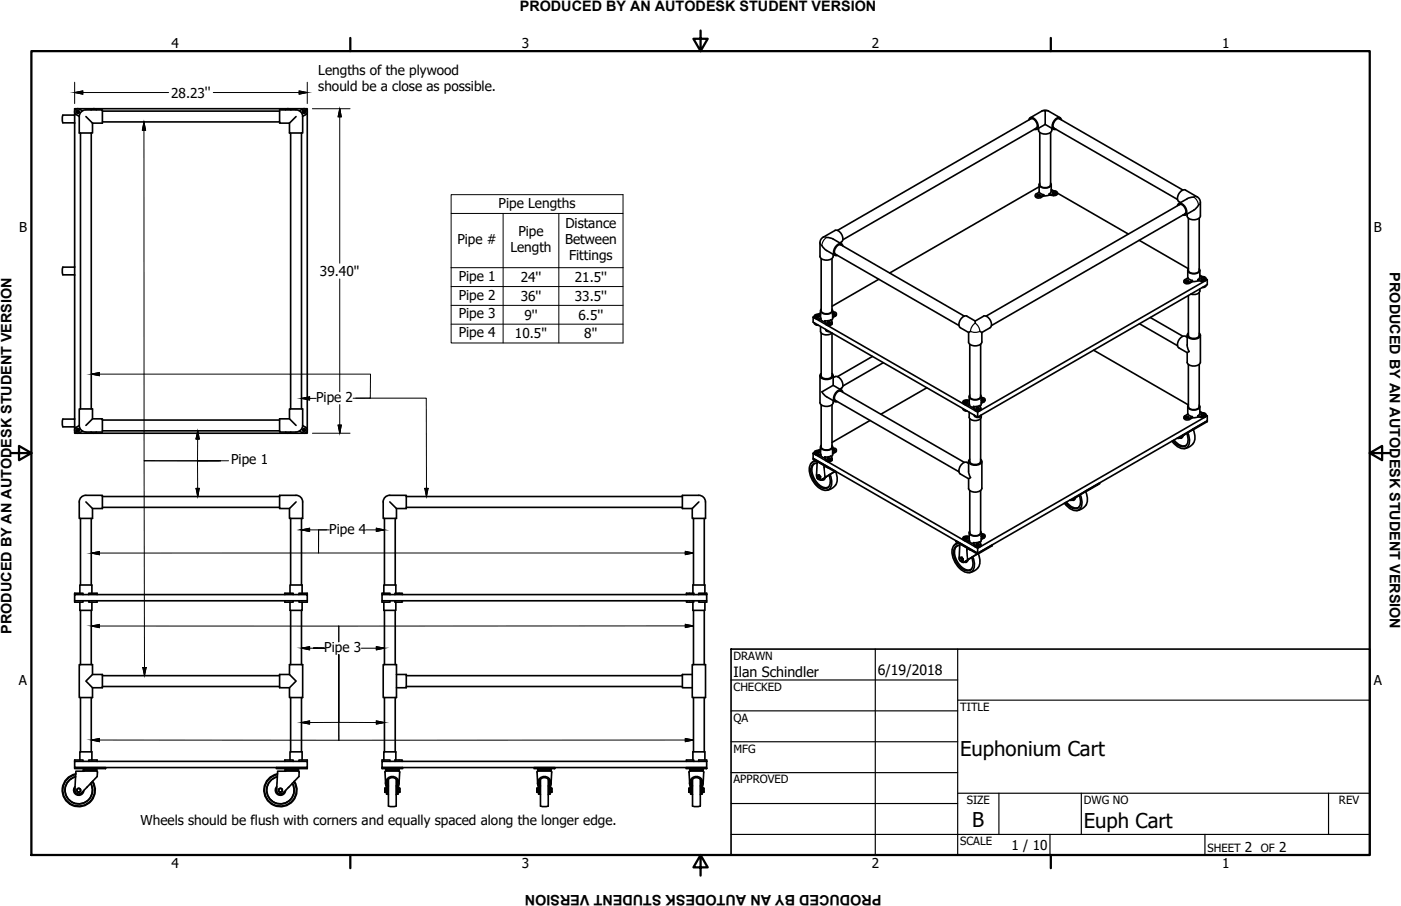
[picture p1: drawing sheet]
<svg xmlns="http://www.w3.org/2000/svg" width="432mm" height="279mm" viewBox="0 0 432 279" stroke-linecap="round" stroke-linejoin="round" font-family="sans-serif">
<!-- layer: Visible (ANSI) -->
<g fill="none" stroke="#000" stroke-width=".51">
<path d="M22.9 37.9l.1 .1M23 35.5h-3.6l-.2 1.4 .2 1h3.6M23 33.5h71.7v100.1h-71.7zM23 35.4l-.1 .1M24.4 35.9v5.1h4.1v-3M24.4 35.9a2.04 2.04 0 0 1 2.1-2h5.1v4.1h-3.1M24.5 33.6a.98 .98 0 0 0-1.4 .4 .98 .98 0 0 0 .4 1.3l.9 .6M24.5 33.7l.9 .5M26.5 35.9l2 2.1M29.7 33.9a1.09 1.09 0 0 0-1.7 0M31.6 34.3h54.6M31.6 37.6h54.6"/>
<path d="M86.2 33.9h5a2.04 2.04 0 0 1 2.1 2v5.1h-4.1v-3h-3zM88 33.9a1.11 1.11 0 0 1 1.7 0M91.2 35.9l-2 2.1M92.3 34.2l.9-.6a.98 .98 0 0 1 1.4 .4 .98 .98 0 0 1-.4 1.3l-.9 .6M94.1 34.2a.5 .5 0 0 0-.6-.1 .5 .5 0 0 0-.2 .6M94.1 34.2a.5 .5 0 0 1-.1 .7 .5 .5 0 0 1-.7-.2M317.1 37a.98 .98 0 0 1 .9-.8 .98 .98 0 0 1 1 .6 2.27 2.27 0 0 1 .5 3.1h-.7M317.6 36.7a1.97 1.97 0 0 1 2.1 2.5l-.4 .4M317.8 36.6l-59.7 34.5M319.4 39.5l-59.6 34.4M320.1 39.6a1.8 1.8 0 0 0 2.6 1.7l.9-.3a1.19 1.19 0 0 0 .6-1.4M321.1 34.2l.8-.2 .9 .1 3.9 2.2"/>
<path d="M321.1 34.2l-3.6 2.1M322.1 38.4l-2.5 1.5M322.1 38.4l2.6 1.5M322.1 34.4v4M324.8 39.5l38.1 22M326.5 36.6l38.1 22M326.6 36.7a1.97 1.97 0 0 0-2 2.5l.4 .4M327.1 37a.98 .98 0 0 0-.8-.8 .98 .98 0 0 0-1 .6 2.27 2.27 0 0 0-.6 3.1h.8M24.8 41v85.1M28.1 41v85.1M89.6 41v85.1M92.9 41v85.1"/>
<path d="M319.7 60l.5-.1 .4 .3-.6 .2-.4-.2zM320.3 56.9v2.4M320.3 57.6l-46.1 26.6M320.3 59.3l-1.1 .7v.4l.5 .3a2.3 2.3 0 0 0 2-.7v.4M320.3 59.2l.5 .6 .9 .2M320.4 56.8a1.97 1.97 0 0 0 3.2 .6l.2-.6M320.5 56.5a.97 .97 0 0 0 0 1 .97 .97 0 0 0 .9 .4 1.77 1.77 0 0 0 2.5-1.2l-.1-.2M320.5 40.9v16.1M323.4 59.8v.3M323.4 59.8l1.3 .2M323.8 40.9v16.1M324 56.9l-.1 2.3-.5 .6"/>
<path d="M324 58.7l1.5 .3 .4 .3-.2 .5-1.1 .2M324 58.5l.6 .3M324.4 59.4l.7-.2 .3 .3M324.4 59.4l.4 .3 .6-.2M324.4 59.4l.6-.3 .4 .4M324.4 59.4h.1M324.7 59.7h.4M325.4 59.4v.1M325.9 59.4l-.1 .5-.6 .4-1.8-.2M325.9 59.5l21.9 12.7M253.1 79.7v16.2M253.3 75.7l1.1 1.3 2.9 1.7"/>
<path d="M254.8 73.2l1.6 .4 3 1.6M256.4 79.7v16.2M257.5 78.4l38.1 22M258.8 74.9a1.84 1.84 0 0 0 .3-3.1l-.4-.4a1.17 1.17 0 0 0-1.4-.3l-4.2 2.6-.3 .8-.1 4.5a2.36 2.36 0 0 0 4.1 0v-.6M259.1 75.5l38.1 22M259.3 75.6a1.97 1.97 0 0 0-2.1 2.5l.4 .4M259.8 75.9a.98 .98 0 0 0-.9-.8 .98 .98 0 0 0-1 .5 2.27 2.27 0 0 0-.5 3.2h.7M319.1 60.2v.3M319.9 60.4h.4M321.7 60.4l-1.4 .7-.9-.2-.3-.4M323.4 60.1l-1.7 .3M351.1 74.1l15.2 8.8"/>
<path d="M362.9 63.4a.98 .98 0 0 1 .9-.8 .98 .98 0 0 1 1 .6 2.27 2.27 0 0 1 .5 3.1h-.7M363.4 63.1a1.97 1.97 0 0 1 2.1 2.5l-.4 .4M363.6 63.1l-59.7 34.4M363.9 62.5a1.83 1.83 0 0 1-.3-3.2l1.1-.7h.7l4.2 2.7 .4 1.2v4.1a2.37 2.37 0 0 1-4.1 0v-.6M365.3 65.9l-59.7 34.5M365.9 61.3l-2.6 1.5M366.3 67.3v16.2M367.9 60.8l-2 .5M369.4 63.3l-1.2 1.3-2.8 1.7M369.6 67.3v16.2M22.9 84.8l.1 .1M23 82.4h-3.6l-.2 1.4 .2 .9 3.6 .1"/>
<path d="M23 82.3l-.1 .1M250.6 97.8l50.7 29.3v1.5M251 99.7l.4 .5 .9 .2M251 97.8l.7 .5M251 97.5v.3M251 99.6v.1M251 97.6l-.4 .2M251.5 97.4l.3 .3 .7-.2M251.5 97.4l.6-.2 .4 .3M251.7 98.4l1.3 .2M251.8 97.7h.4M252.9 97.9l.1 .3"/>
<path d="M252.9 97h-1.4l-.5 .5 .4 .4 1.6 .3M252.9 95.8v2.1M252.9 96.5l-.7 .4M253 98.5l.4 .5 .8 .2M253 98.2v.4M253.1 95.7a1.97 1.97 0 0 0 3.2 .5l.1-.5M253.1 95.3a.97 .97 0 0 0 0 1.1 .97 .97 0 0 0 .9 .4 1.77 1.77 0 0 0 2.6-1.2l-.2-.3M254.2 98.9h.8l1.1-.3 .4 .8a1.1 1.1 0 0 1-2 .2M254.2 98.9v.4M254.2 98.9l.4 .8M254.2 99.3l.4 .7M255.1 99.3l.5-.1 .4 .4-.6 .2-.4-.2z"/>
<path d="M255.3 99.7h.4M256.5 99.5a1.05 1.05 0 0 1-.8 .9 1.05 1.05 0 0 1-1.2-.4M256.6 98.2l-.4 .7M256.6 96.5h.4l.3 .3-.7 .2M256.6 96.2l.9 .1 .3 .4-1.2 .9M256.6 97h.4M256.6 95.8v2.4M257.8 96.7l-.2 .6-1 .7M270.8 86.1l-14.4 8.3M298 97.5a2.36 2.36 0 0 0-2 3.5l2.5 1.5M298 97.5l2.6 1.5M300.6 99v.7"/>
<path d="M303.1 97.5a2.36 2.36 0 0 1 2.1 3.5l-2.6 1.5M303.1 97.5l-2.5 1.5M351.2 99.8l11.7 6.8M354.5 97.9l10.1 5.8M365.5 86.4l.5-.1 .4 .4-.6 .2-.4-.2zM365.7 86.9h.4M366.1 83.4v2.3M366.3 83.3a1.97 1.97 0 0 0 3.1 .5l.2-.5M366.3 82.9a.97 .97 0 0 0 0 1 .97 .97 0 0 0 .9 .4 1.77 1.77 0 0 0 2.6-1.1l-.2-.3M366.3 91.1v12.4M367.5 86.5l-.9-.3-.5-.5-1.1 .7v.4l.5 .3a2.25 2.25 0 0 0 2-.6v.3l-.9 .6a1.05 1.05 0 0 1-1.7-.8M369.2 86.6l-1.7 .2"/>
<path d="M369.2 86.2l1.3 .2M369.6 90.2v13.3M369.8 89.1a1.69 1.69 0 0 1-2.4 1.7l-.4-.1M369.8 83.4l-.1 2.3-.5 .5M369.8 85.2l1.2 .1M369.8 84.9l.6 .4M370.2 85.8l.7-.2 .3 .3M370.2 85.8l.4 .3 .6-.2M370.2 85.8l.6-.2 .4 .3M370.2 85.8v.1M370.5 86.1h.4M371 85.3l.6 .3 .1 .4-.5 .3-.8 .1"/>
<path d="M371.2 85.9h.1M371.7 88.1l-.4 .4-.8 .2M371.7 85.9l-.1 .5-.6 .3-1.8-.1v-.4M371.7 86l.4 .2v1.6l-70.8 40.8-50.7-29.2v-1.6M371.7 88v.1M372.1 86.2l-70.8 40.9M252.7 115.9v8.3a2.36 2.36 0 0 0 4.1 0v-.7M252.9 102.2a2.27 2.27 0 0 0 3.5 .5M252.9 100.7v1.5M253.1 115.8a1.97 1.97 0 0 0 3.2 .5l.1-.5M253.1 115.2a.98 .98 0 0 0-.3 1.1 .98 .98 0 0 0 1 .6 2.27 2.27 0 0 0 3-1.1l-.4-.6M253.1 102.7v13.3"/>
<path d="M254.4 101.6l.2 .3M254.5 101.9l.5 .3 .7 .1M256.4 102.7v13.3M256.8 116.5a1.81 1.81 0 0 1 2.8 1.3l.2 1a1.21 1.21 0 0 1-1 1.2M256.8 115.9v2.9M268.9 109.9l-10.8 6.3M272.2 111.8l-12.4 7.2M285.6 119.6l-14.1 8.1M298.9 106.2v16.2M299.1 102.2l-.6 .3M302 102.2l.6 .3v3a2.36 2.36 0 0 1-4.1 0v-3M302.2 106.2v16.2"/>
<path d="M337.1 108l29.2 16.9M365.9 104a1.83 1.83 0 0 0-2.8 1.4l-.2 1.3 .4 .6 2.6 1.5 .6-.4M365.9 103.4v3.4l.6 1.6M366.3 103.3a1.97 1.97 0 0 0 3.1 .5l.2-.5M366.3 102.7a.98 .98 0 0 0-.3 1.2 .98 .98 0 0 0 1 .6 2.27 2.27 0 0 0 3-1.1l-.4-.7M366.3 112.4v13.1M369.6 112.4v13.1M370 103.4v8.3a2.36 2.36 0 0 1-4.1 0v-2.9M22.9 131.6l.1 .2M23 129.2h-3.6l-.2 1.5 .2 .9h3.6M23 129.1l-.1 .1M24.4 132.4a.5 .5 0 0 0-.7-.2 .5 .5 0 0 0-.2 .7"/>
<path d="M24.4 132.4a.5 .5 0 0 1-.2 .7 .5 .5 0 0 1-.7-.2M24.4 131.2a2.08 2.08 0 0 0 2.1 2h5.1v-4h-3.1v-3.1h-4.1v5.1l-.9 .6a.97 .97 0 0 0-.4 1.3 .97 .97 0 0 0 1.4 .4M25.4 132.9l-.9 .6M28.5 129.2l-2 2M29.7 133.2a1.11 1.11 0 0 1-1.7 0M31.6 129.5h54.6M31.6 132.9h54.6M88 133.2a1.13 1.13 0 0 0 1.7 0M89.2 129.2l2 2M93.3 131.2a2.08 2.08 0 0 1-2.1 2h-5v-4h3v-3.1h4.1v5.1l.9 .6a.98 .98 0 0 1 .4 1.3 .98 .98 0 0 1-1.4 .4l-.9-.6M250.6 139.8v1.6l50.7 29.2M250.6 139.8l50.7 29.3v1.5"/>
<path d="M251 139.8l.7 .5M251 139.5v.3M251 139.6l-.4 .2M251.5 139.4l.3 .3 .7-.2M251.5 139.4l.6-.2 .4 .3M251.8 139.7h.4M252.9 139.9l.1 .3M252.9 139h-1.4l-.5 .5 .4 .4 1.6 .3v.3M252.9 137.8v2.1M252.9 138.5l-.7 .4M253.1 137.7a1.97 1.97 0 0 0 3.2 .5l.1-.5M253.1 137.3a.97 .97 0 0 0 0 1.1 .97 .97 0 0 0 .9 .4 1.77 1.77 0 0 0 2.6-1.2l-.2-.3"/>
<path d="M253.1 124.8v13.1M256.4 124.8v13.1M256.6 138.4l.4 .1 .3 .3-.7 .2M256.6 138.2l.9 .1 .3 .4-1.2 .9M256.6 139h.4M256.6 137.8v2.4M257.5 123.5l38.1 22M257.8 138.7l-.2 .6-1 .7M259.1 120.6l38.1 22M259.3 120.7a1.97 1.97 0 0 0-2.1 2.5l.4 .4M259.4 120.3l-2.6-1.5-3.5 2 1.1 1.3 2.9 1.7M259.8 121a.98 .98 0 0 0-.9-.8 .98 .98 0 0 0-1 .5 2.27 2.27 0 0 0-.5 3.2h.7"/>
<path d="M268.2 129.7l-11.8 6.7M296.8 124.2l.7 .6M296.8 126l.2 .5 .5 .2M296.8 123.9v.3M297.3 123.8l.4 .4 .6-.2M297.3 123.8l.3 .4 .7-.2M297.3 123.8l.6-.2 .4 .4M297.3 123.8l.6-.2 .4 .3M297.5 126.7l.6 .1M297.5 124.5l1.3 .2v.3M297.5 124.8l1.3 .2M297.6 124.2h.4"/>
<path d="M298.7 124.3l.1 .3M298.7 127.1v1.5a2.14 2.14 0 0 0 3.7 0v-.6M298.7 123.5l-1.1-.2-.6 .3-.2 .4 .7 .4M298.7 122.3v2M298.8 125l.4 .4 .8 .3M298.9 122.2a1.97 1.97 0 0 0 3.2 .5l.1-.5M298.9 121.8a.97 .97 0 0 0 0 1 .97 .97 0 0 0 .9 .5 1.77 1.77 0 0 0 2.6-1.2l-.2-.3M298.9 129.1v13.3M300 125.3l.8 .1 1.1-.3 .4 .7M300 125.4l.4 .7a1.08 1.08 0 0 0 1.9-.3M300 125.7l.4 .7a1.08 1.08 0 0 0 1.1 .4 1.08 1.08 0 0 0 .8-.9M300 125.4v.3"/>
<path d="M300.2 128l.2 .3M301 125.7h.4l.4 .3-.6 .2-.4-.2zM301.1 126.2h.4M302.2 129.1v13.3M302.3 128.2a1.2 1.2 0 0 1-1.9 .1M302.3 128.1v.1M302.4 122.9l.7 .2-.3 .3h-.4h.4M302.4 122.6l.9 .2 .3 .3-1.2 1M302.4 122.3v2.4l-.4 .6M303.6 123.2l-.2 .6-1 .6M361.8 135.7l.6 .6a2.68 2.68 0 0 0 3.3 1M362.8 135.1l.6 .1"/>
<path d="M363.6 135l-.2 .1M363.6 135h.1M364.6 134.4a.73 .73 0 0 1-.4 .7 .73 .73 0 0 1-.7 0l.4-.3M364.6 134.4l2.9-1.8-4.1 2.5M364.6 134.4l-.1 .1M365.5 128.4l.5-.1 .4 .4-.6 .2-.4-.2zM365.7 128.9h.4M365.8 133.6l.4 1.5a2.02 2.02 0 0 1-1 2.5 2.02 2.02 0 0 1-2.6-.6l-1.1-1.1M366.1 125.4v2.3M366.1 133.4a3.7 3.7 0 0 1-.5 4.8 3.9 3.9 0 0 1-4.4-2.1M366.3 125.3a1.97 1.97 0 0 0 3.1 .5l.2-.5M366.3 124.9a.97 .97 0 0 0 0 1 .97 .97 0 0 0 .9 .5 1.77 1.77 0 0 0 2.6-1.2l-.2-.3"/>
<path d="M367.4 132.5l.2 .1M367.5 128.5l-.9-.3-.5-.5-1.1 .7v.4l.5 .3a2.3 2.3 0 0 0 2-.6v.3l-.9 .6a1.05 1.05 0 0 1-1.7-.8M367.8 132.5a3.7 3.7 0 0 1-1.3 5.3l-1.5 .5M369.2 128.5l-1.7 .3M369.2 128.2l1.3 .2M369.8 125.4l-.1 2.3-.5 .5M369.8 127.1l1.2 .2M369.8 126.9l.6 .4M370.2 127.8l.7-.2 .3 .3-.6 .2zM370.2 127.8l.6-.2 .4 .4M370.2 127.8v.1M370.5 128.1h.4"/>
<path d="M371 127.3l.6 .3 .1 .4-.5 .3-.8 .1M371.7 127.9l-.1 .5-.6 .3-1.8-.1v-.4M371.7 128l.4 .2v1.6M372.1 129.8l-4.5 2.6v.2M372.1 129.8v.2l-4.5 2.6M372.1 129.8l-70.8 40.8M372.1 128.2l-70.8 40.9M24.8 159.9v20.5M26.5 152.7a2.04 2.04 0 0 0-2.1 2.1v5.1h4.1v-3.1l-2-2M26.5 152.8h5.1v4h-3.1M28.1 159.9v20.5M31.6 153.1h54.6"/>
<path d="M31.6 156.5h54.6M89.6 159.9v20.5M91.2 152.7a2.04 2.04 0 0 1 2.1 2.1v5.1h-4.1v-3.1M91.2 152.8h-5v4h3l2-2M92.9 159.9v20.5M118.5 159.9v20.5M120.1 152.7a2.04 2.04 0 0 0-2 2.1v5.1h4.1v-3.1M120.1 152.8h5.1v4h-3M120.1 154.8l2.1 2M121.8 159.9v20.5M125.2 153.1h85.1M125.2 156.5h85.1"/>
<path d="M213.7 159.9v20.5M215.4 152.7a2.04 2.04 0 0 1 2 2.1v5.1h-4v-3.1M215.4 152.8h-5.1v4h3.1M215.4 154.8l-2 2M217.1 159.9v20.5M251.1 141.9l-1.1 1M251.2 142.9a3.1 3.1 0 0 0-.5 4 4.7 4.7 0 0 0 4.3 3.5l.4-.2M251.7 140.4l1.3 .1M251.8 147l.4 .7M251.8 146.7l.7-.2 .4 .5M251.8 146.8a.5 .5 0 0 1 .6 .2 .5 .5 0 0 1-.2 .7l-.4-.4zM251.8 142.9a1.96 1.96 0 0 0-1.9 2.8 5.7 5.7 0 0 0 4.5 4.9 2.38 2.38 0 0 0 1.3-3.4l-.2-.7"/>
<path d="M251.8 142.3a2.19 2.19 0 0 0-2.3 3 7.1 7.1 0 0 0 4.6 5.9 2.31 2.31 0 0 0 2.2-3.3l-.5-1.6M251.8 142.3h.1M251.9 142.3l-.2 4.7M252.2 147.7l.5 .3h.4M252.2 146.7h-.4v.3M252.2 146.7l.1 .2M252.3 146.9l.3 .3v.5M252.5 146.5l-.3 .2M252.6 147.7h-.4M252.9 147v.5l-.3 .2M252.9 147l-.3 .2M253 140.5l.4 .5 .8 .2"/>
<path d="M253.3 147.9l-.2 .1M253.3 147.9h.1M254.2 140.9h.8l1.1-.3 .4 .8a1.1 1.1 0 0 1-2 .2M254.2 140.9v.4M254.2 140.9l.4 .7M254.2 141.3l.4 .7M254.3 146.9h.1M254.3 147.3a.73 .73 0 0 1-.3 .7 .73 .73 0 0 1-.8 0l.4-.3M254.3 147.3l-1.2 .7M255.1 141.3l.5-.1 .4 .4-.6 .2-.4-.2zM255.3 141.7h.4M256.5 141.5a1.05 1.05 0 0 1-.8 .9 1.05 1.05 0 0 1-1.2-.4"/>
<path d="M256.6 140.2l-.4 .7M257.2 145.4l-2.9 1.9M257.3 145.5l-4 2.4M257.5 145.4a3.7 3.7 0 0 1-1.2 5.3l-1.5 .5M257.6 145.4l-.3 .1-6.7-3.9v-.2l6.7 3.8v.3M298.5 150.6a2.36 2.36 0 0 0 4.1 0M298.5 145.3l.6 2M298.5 142.9a1.81 1.81 0 0 0-2.8 1.4l-.1 1.3 .4 .6 2.5 1.4 .6-.3M298.5 142.3v3M298.5 147.6v3M298.9 142.2a1.97 1.97 0 0 0 3.2 .5l.1-.5M298.9 141.6a.98 .98 0 0 0-.3 1.1 .98 .98 0 0 0 1 .6 2.27 2.27 0 0 0 3-1l-.4-.7"/>
<path d="M298.9 151.3v13.1M302.2 151.3v13.1M302.6 142.3v8.3M328.7 154.8l.5 .7a2.68 2.68 0 0 0 3.3 .9M329.7 154.2l.5 .1M330.4 154.1l-.2 .2M330.8 153.9l-.5 .3M331.4 153.5a.73 .73 0 0 1-.3 .7 .73 .73 0 0 1-.8 0M332.6 152.7l.4 1.5a2.02 2.02 0 0 1-.9 2.5 2.02 2.02 0 0 1-2.6-.6l-1.1-1.1M332.9 152.5a3.7 3.7 0 0 1-.5 4.8 3.9 3.9 0 0 1-4.3-2.1M334.2 151.6l.3 .2v-.3l4.5-2.6v.3l-4.5 2.6M334.4 151.7l-4.2 2.6"/>
<path d="M334.4 151.7l-3.9 2.5M334.6 151.6a3.7 3.7 0 0 1-1.2 5.3l-1.5 .6M295.1 167.3l-1.1 1M295.2 168.3a3.1 3.1 0 0 0-.6 4 4.7 4.7 0 0 0 4.4 3.5l.4-.2M295.7 172.4v.1a.63 .63 0 0 0 .8 .6M295.8 168.3a1.96 1.96 0 0 0-1.9 2.8 5.7 5.7 0 0 0 4.5 4.9 2.38 2.38 0 0 0 1.3-3.4l-.2-.7M295.8 167.7h.1M295.8 167.7a2.19 2.19 0 0 0-2.4 3 7.1 7.1 0 0 0 4.7 5.9 2.31 2.31 0 0 0 2.2-3.3l-.5-1.6M295.8 167.7l-.1 4.7M296.1 172.1h-.3l-.1 .3M296.1 172.1l.2 .2M296.2 173.1l.4 .3h.5"/>
<path d="M296.3 172.3l.2 .8M296.3 172.3l.2 .5a.46 .46 0 0 1-.6 .1 .46 .46 0 0 1-.2-.5M296.3 172.3l-.4-.2-.2 .3M296.5 171.9l-.7 .2M296.5 171.9l-.4 .2M296.5 171.9l.4 .5M296.8 166.2l.7 .6M296.8 165.9v.3M296.9 172.4l-.4 .2M296.9 172.4v.5l-.4 .2M297.3 173.3h.1M297.3 165.8l.4 .4 .6-.2"/>
<path d="M297.3 165.8l.3 .4 .7-.2M297.3 165.8l.6-.2 .4 .4M297.3 165.9h.1M297.3 165.8l.6-.2 .4 .3M297.5 166.5l1.3 .1v.4M297.5 166.8l1.3 .2M297.6 166.1h.4M298.2 172.3h.1M298.3 172.7a.73 .73 0 0 1-.4 .7 .73 .73 0 0 1-.7 0l.4-.3M298.3 172.7l-1.2 .7M298.7 164.3l.1 2.3M298.7 165.5l-1.1-.2-.6 .2-.2 .5 .7 .4"/>
<path d="M298.8 167l.4 .4 .8 .3M298.9 164.2a1.97 1.97 0 0 0 3.2 .5l.1-.5M298.9 163.8a.97 .97 0 0 0 0 1 .97 .97 0 0 0 .9 .4 1.77 1.77 0 0 0 2.6-1.1l-.2-.3M300 167.3l.8 .1 1.1-.3 .4 .7M300 167.4l.4 .7a1.08 1.08 0 0 0 1.9-.3M300 167.7l.4 .7a1.08 1.08 0 0 0 1.1 .4 1.08 1.08 0 0 0 .8-.9M300 167.4v.3M301 167.7l.4-.1 .4 .4-.6 .2-.4-.2zM301.1 168.2h.4M301.2 170.8l-2.9 1.9M301.2 170.8l-4.1 2.6M301.3 170.6l4.5-2.6v.3l-4.5 2.6"/>
<path d="M301.3 170.6l-6.7-3.8v.2l6.7 3.9M301.3 170.6v.3M301.5 175a4.6 4.6 0 0 1-2.8 1.6M301.5 170.8l.5 2.1-.1 1.2-.4 .9M302.4 164.9l.7 .2-.3 .3h-.4h.4M302.4 164.6l.9 .1 .3 .4-1.2 1M302.4 164.3v2.4l-.4 .6M303.6 165.2l-.2 .6-1 .6M23 185.3v.4h2.6v-.4M23 183.4v-.5h2.6v.5M23 183.4h71.7v1.9h-71.7zM24.6 185.7v2.5h3.7v-2.5"/>
<path d="M24.6 182.9v-2.5h3.7v2.5M24.8 188.2v16.8M27.3 185.3v.4h2.6v-.4M27.3 183.4v-.5h2.6v.5M28.1 188.2v16.8M87.8 185.3v.4h2.6v-.4M87.8 183.4v-.5h2.6v.5M89.4 185.7v2.5h3.7v-2.5M89.4 182.9v-2.5h3.7v2.5M89.6 188.2v16.8M92.1 185.3v.4h2.6v-.4M92.1 183.4v-.5h2.6v.5"/>
<path d="M92.9 188.2v16.8M117.8 185.3v.4h2.4v-.4M117.8 183.4v-.5h2.4v.5M117.8 183.4h100v1.9h-100zM118.3 185.7v2.5h3.7v-2.5M118.3 182.9v-2.5h3.7v2.5M118.5 188.2v16.8M121.7 185.3v.4h2.3v-.4M121.7 183.4v-.5h2.3v.5M121.8 188.2v16.8M211.6 185.3v.4h2.2v-.4M211.6 183.4v-.5h2.2v.5"/>
<path d="M213.6 185.7v2.5h3.7v-2.5M213.6 182.9v-2.5h3.7v2.5M213.7 188.2v16.8M215.3 185.3v.4h2.5v-.4M215.3 183.4v-.5h2.5v.5M217.1 188.2v16.8M24.4 205h4.1v3l-2 2 2 2.1v3h-4.1zM24.8 215.1v16.8M28.1 215.1v16.8M28.5 208h3.1v4.1h-3.1M31.6 208.4h54.6M31.6 211.7h54.6"/>
<path d="M89.2 208v-3h4.1v10.1h-4.1v-3M89.2 208l2 2-2 2.1M89.2 208h-3v4.1h3M89.6 215.1v16.8M92.9 215.1v16.8M118.1 205h4.1v10.1h-4.1zM118.5 215.1v16.8M121.8 215.1v16.8M122.2 208h3v4.1h-3M125.2 208.4h85.1M125.2 211.7h85.1M213.4 205h4v10.1h-4z"/>
<path d="M213.4 208h-3.1v4.1h3.1M213.7 215.1v16.8M217.1 215.1v16.8M23 234.8v-.4h2.6v.4M23 236.7h9.5v.3h-9.5zM23 234.8h71.7v1.9h-71.7zM23.3 239.6a4.2 4.2 0 0 0-3 5.4 4.2 4.2 0 0 0 5.7 2.5 4.2 4.2 0 0 0 1.9-5.9M23.3 239.5a4.3 4.3 0 0 0-3.1 5.6 4.3 4.3 0 0 0 5.8 2.5 4.3 4.3 0 0 0 2-6.1M23.3 238.9a4.9 4.9 0 0 0-3.7 6.3 4.9 4.9 0 0 0 6.8 2.9 4.9 4.9 0 0 0 2-7M23.3 238.7a5.1 5.1 0 0 0-3.9 6.6 5.1 5.1 0 0 0 7 3 5.1 5.1 0 0 0 2.1-7.4M24.6 234.4v-2.5h3.7v2.5M25.7 237.8h-.1"/>
<path d="M25.7 237.5h4.1v.3h-4.1zM25.8 237.8h-.1M25.9 237.4v.1M26 237l-.3 .4h4.1l-.3-.4M27.3 234.8v-.4h2.6v.4M29.6 237.4v.1M29.7 237.8l.3 .3v1.4l-4.9 5a1.2 1.2 0 0 1-1.3 .3 1.2 1.2 0 0 1-.7-1.2l.3-5.8h2.5M85.2 236.7h9.5v.3h-9.5zM85.5 239.6a4.2 4.2 0 0 0-3 5.4 4.2 4.2 0 0 0 5.7 2.5 4.2 4.2 0 0 0 1.9-5.9M85.5 239.5a4.3 4.3 0 0 0-3.1 5.6 4.3 4.3 0 0 0 5.8 2.5 4.3 4.3 0 0 0 1.9-6.1M85.5 238.9a4.9 4.9 0 0 0-3.7 6.3 4.9 4.9 0 0 0 6.7 2.9 4.9 4.9 0 0 0 2.1-7M85.5 238.7a5.1 5.1 0 0 0-3.9 6.6 5.1 5.1 0 0 0 7 3 5.1 5.1 0 0 0 2.1-7.4"/>
<path d="M87.8 234.8v-.4h2.6v.4M87.9 237.8h-.1M87.9 237.5h4.1v.3h-4.1zM88 237.8h-.1M88.1 237.4v.1M88.1 237.8h-2.5l-.3 5.8M88.1 237l-.2 .4h4.1l-.3-.4M89.4 234.4v-2.5h3.7v2.5M91.8 237.4v.1M91.9 237.8l.3 .2-.1 1.5-4.8 5a1.21 1.21 0 0 1-1.3 .3 1.21 1.21 0 0 1-.8-1.2M92.1 234.8v-.4h2.6v.4M117.8 234.8v-.4h2.4v.4"/>
<path d="M117.8 236.7h6.3v.3h-6.3zM117.8 234.8h100v1.9h-100zM118.3 234.4v-2.5h3.7v2.5M118.9 237.5h4v.3h-4zM119 237.8l-.4 .3 .3 3.7M119.1 237.4v.1M119.1 237l-.2 .4h4l-.2-.4M121.7 234.8v-.4h2.3v.4M122.8 237.4v.1M122.9 237.8l.3 .3-.2 3.7M164.6 236.7h6.4v.3h-6.4zM165.8 237.5h4v.3h-4z"/>
<path d="M165.8 237.8l-.3 .3 .2 3.7M165.9 237.4v.1M166 237l-.2 .4h4l-.2-.4M169.6 237.4v.1M169.7 237.8l.3 .3-.2 3.7M211.5 236.7h6.3v.3h-6.3zM211.6 234.8v-.4h2.2v.4M212.6 237.5h4.1v.3h-4.1zM212.7 237.8l-.4 .3 .3 3.7M212.8 237.4v.1M212.8 237l-.2 .4h4.1l-.3-.4M213.6 234.4v-2.5h3.7v2.5"/>
<path d="M215.3 234.8v-.4h2.5v.4M216.5 237.4v.1M216.6 237.8l.3 .3-.2 3.7M23.1 243.2a1.28 1.28 0 0 0 .7 1.7 1.28 1.28 0 0 0 1.6-.7M23.1 242.6a1.58 1.58 0 0 0 .5 2.5 1.58 1.58 0 0 0 2.2-1.3M85.3 243.2a1.28 1.28 0 0 0 .6 1.7 1.28 1.28 0 0 0 1.7-.7M85.3 242.6a1.58 1.58 0 0 0 .5 2.5 1.58 1.58 0 0 0 2.2-1.3M118.6 243.7l.1 .6M118.7 243.1l-.1 .6M118.7 244.3h.4M118.7 243.1h.4M118.7 243.4h.4"/>
<path d="M118.7 244h.4M119.4 242.6a1.84 1.84 0 0 1 1.8-2.8 1.84 1.84 0 0 1 1.2 3.1M119.4 242.6l.1 .3M119.5 240.6v4.3h-.4v-2a2.16 2.16 0 0 1 1.8-3.4 2.16 2.16 0 0 1 1.8 3.4v2h-.3v-4.3M119.5 244.3h.1M119.5 243.1h.1M119.7 240.3v8.3l1.5 .2 .9-.2v-8.3M119.7 242.4v2.6M122.1 242.4v2.6M122.2 244.3h.2M122.2 243.1h.2M122.7 244.3h.4"/>
<path d="M122.7 243.1h.4M122.7 243.4h.4M122.7 244h.4M123.1 243.1v.3M123.1 243.4v.9M123.1 243.1v1.2M165.5 243.7v.6M165.5 243.1v.6M165.5 244.3h.5M165.5 243.1h.5M165.5 243.4h.5M165.5 244h.5"/>
<path d="M166.3 242.9a1.88 1.88 0 0 1 .2-2.6 1.88 1.88 0 0 1 2.6 0 1.88 1.88 0 0 1 .1 2.6M166.3 242.9v2h-.3v-2a2.16 2.16 0 0 1 1.8-3.4 2.16 2.16 0 0 1 1.7 3.4v2h-.3v-2M166.3 240.6v2.3M166.3 244.3h.2M166.3 243.1h.2M166.6 240.3v8.3l1.4 .2 1-.2v-8.3M166.6 242.4v2.6M169 242.4v2.6M169.1 244.3h.1M169.1 243.1h.1M169.2 240.6v2.3M169.5 244.3h.5"/>
<path d="M169.5 243.1h.5M169.5 243.4h.5M169.5 244h.5M170 243.1v.3M170 243.4v.9M170 243.1v1.2M212.4 243.7v.6M212.4 243.1v.6M212.4 244.3h.5M212.4 243.1h.5M212.4 243.4h.5M212.4 244h.5"/>
<path d="M213.2 242.9a1.88 1.88 0 0 1 .2-2.6 1.88 1.88 0 0 1 2.5 0 1.88 1.88 0 0 1 .2 2.6M213.2 242.9v2h-.3v-2a2.16 2.16 0 0 1 1.7-3.4 2.16 2.16 0 0 1 1.8 3.4v2h-.3v-2M213.2 244.3h.1M213.2 243.1h.1M213.2 240.6v2.3M213.4 240.3v8.3l1.5 .2 .9-.2v-8.3M213.4 242.4v2.6M215.8 242.4v2.6M216 244.3h.1M216 243.1h.1M216.1 240.6v2.3M216.4 244.3h.5"/>
<path d="M216.4 243.1h.5M216.4 243.4h.5M216.4 244h.5M216.9 243.1v.3M216.9 243.4v.9M216.9 243.1v1.2"/>
<circle cx="24" cy="34.5" r=".5"/>
<circle cx="24" cy="34.5" r=".24"/>
<circle cx="93.7" cy="34.5" r=".24"/>
<circle cx="24" cy="132.6" r=".24"/>
<circle cx="93.7" cy="132.6" r=".5"/>
<circle cx="93.7" cy="132.6" r=".24"/>
<circle cx="24.3" cy="243.7" r=".56"/>
<circle cx="24.3" cy="243.7" r=".55"/>
<circle cx="86.4" cy="243.7" r=".56"/>
<circle cx="86.5" cy="243.7" r=".56"/>
</g>
<!-- layer: Visible Narrow (ANSI) -->
<g fill="none" stroke="#000" stroke-width=".36">
<path d="M321.1 34.2h2M324.7 60v.3M252.7 74.9l.6 .8M253.7 73.1l1 .1-1 1.1-.4 1.4M320.8 60.6v.3M369 60.7l-1.1 .1 1 1.1 .5 1.4 .6-.8M251.7 98v.4M254.6 99.7v.3M257.5 97.1v.4M300.2 100l.4-.3 .7 .6 .5 .9 .2 1-1.4 .3-1.5-.3 .2-1zM366.6 87v.4M370.5 86.4v.4"/>
<path d="M251.7 100v.2M254.6 101.6v.3M251.7 140v.4M257.5 139.1v.4M297.5 124.5v.3M297.5 126.4v.3M300.4 126.1v.3M300.4 128.1v.2M303.3 123.6v.3M363.6 135l-.2 .1M364.5 134.2v.3M364.5 134.1l.1 .3"/>
<path d="M366.6 129v.4M370.5 128.4v.4M251.9 142.3l2 1.2M253.3 147.9l-.2 .1M253.9 143.5l.1 .1M253.9 143.5l.3 3.8M254 143.6l.3 3.7M254.1 143.6l1.3 .7M254.6 141.6v.4M330.5 154.2l-.3 .1M331.3 153.3v.3M331.4 153.3v.2"/>
<path d="M295.8 167.7l2.1 1.2M297.3 173.3l-.2 .1M297.5 166.5v.3M297.9 168.9l.4 3.8M297.9 168.9h.1M297.9 168.9l.3 3.8M298.1 169l1.2 .7M300.4 168.1v.3M303.3 165.6v.3"/>
</g>
<circle cx="253.9" cy="143.5" r=".18" fill="#000"/>
<!-- layer: Visible (ANSI) -->
<g fill="#000">
<circle cx="251.5" cy="97.5" r=".25"/>
<circle cx="251.5" cy="139.5" r=".25"/>
<circle cx="297.3" cy="123.9" r=".25"/>
<circle cx="371.2" cy="127.9" r=".25"/>
<circle cx="254" cy="144.2" r=".25"/>
<circle cx="298" cy="169.6" r=".25"/>
</g>
<!-- layer: Border (ANSI) -->
<path d="M9.7 15.8h412.5v247.9h-412.5zM108 11.7v4.1M215.9 9.4v6.4l-2.2-3.8h4.4l-2.2 3.8M323.9 11.7v4.1M3.3 139.7h6.4l-3.8-2.2v4.4l3.8-2.2M422.2 139.7l3.8 2.2v-4.4l-3.8 2.2h6.3M108 263.7v4M215.9 263.7l2.2 3.8h-4.4l2.2-3.8v6.3M323.9 263.7v4" fill="none" stroke="#000" stroke-width=".7"/>
<!-- layer: Title (ANSI) -->
<path d="M225.3 200.2h196.9v63.5h-196.9z" fill="none" stroke="#000" stroke-width=".51"/>
<g fill="none" stroke="#000" stroke-width=".36">
<path d="M225.3 219.2h69.9M225.3 209.7h69.9M269.8 200.2v63.5M295.2 200.2v63.5M295.2 215.9h127M225.3 238.3h69.9M225.3 228.7h69.9M225.3 257.3h196.9M225.3 247.8h69.9M295.2 244.6h127M307.9 244.6v12.7M323.6 257.3v6.4"/>
<path d="M333.3 244.6v12.7M371.4 257.3v6.4M409.5 244.6v12.7"/>
</g>
<!-- layer: Symbol (ANSI) -->
<g fill="none" stroke="#000" stroke-width=".31">
<path d="M44.4 37.6l-.5 2.5h1l-.5-2.5v104.5h23.5M139 65.8v-5.8h53v5.8h-53v16.8M155.1 65.8v40M172.2 65.8v40M192 65.8v40h-53v-23.2M139 100h53M139 94.2h53M139 88.4h53M139 82.6h53M28.2 115.4l2.4 .5v-1l-2.4 .5h86l-.1 7.4h-4.5M60.9 132.9l-.5 2.5h1l-.5-2.5v9.2h7M97.5 122.9h-4.6l2.5-.5v1l-2.5-.5"/>
<path d="M108.8 122.8h22.6v30.3l-.5-2.5h1l-.5 2.5M67.9 142.1h-7v11l-.5-2.5h1l-.5 2.5M67.9 142.1h-23.5l.1 66.3-.5-2.5h1l-.5 2.5M67.9 142.1h2.5M28.2 170.6l2.4-.5v1zM92.9 163.4l2.5 .5v-1l-2.5 .5h8.6M98.2 163.4v7.1h115.5l-2.5 .5v-1l2.5 .5M100.7 163.4h-2.5v7.1l-70 .1M112.9 163.4h5.6M116 162.9l2.5 .5-2.5 .5zM28.2 193.1l2.4 .5v-1l-2.4 .5h76.2M92.9 199.9l2.5 .5v-1l-2.5 .5h6.2"/>
<path d="M96.6 199.9h3.3M104.4 193.1v4.8M111.3 199.9h7.2l-2.5 .5v-1l2.5 .5M213.7 193l-2.5-.5v1l2.5-.5-109.3 .1M104.4 201.9v20.9M28.2 228.2l2.4 .5v-1l-2.4 .5h185.5l-2.5 .5v-1l2.5 .5M104.4 222.8h14.1l-2.5 .5v-1l2.5 .5M104.4 222.8h-11.5l2.5-.5v1l-2.5-.5M104.4 222.8v5.5"/>
</g>
<g fill="#000" stroke="#000" stroke-width=".31">
<path d="M44.4 37.6l.5 2.5h-1zM43.9 40.1h1z"/>
<path d="M28.2 115.4l2.4-.5v.5zM28.2 115.4l2.4 .5v-.5z"/>
<path d="M60.9 132.9l.5 2.5h-1zM60.4 135.4h1z"/>
<path d="M92.9 122.9l2.5-.5v.5zM92.9 122.9l2.5 .5v-.5z"/>
<path d="M60.4 150.6h1zM60.4 150.6h1l-.5 2.5z"/>
<path d="M130.9 150.6h1zM130.9 150.6h1l-.5 2.5z"/>
<path d="M28.2 170.6l2.4-.5v.5zM28.2 170.6l2.4 .5v-.5z"/>
<path d="M92.9 163.4l2.5-.5v.5zM92.9 163.4l2.5 .5v-.5z"/>
<path d="M116 162.9l2.5 .5h-2.5zM116 163.4v.5l2.5-.5z"/>
<path d="M211.2 170l2.5 .5h-2.5zM211.2 170.5v.5l2.5-.5z"/>
<path d="M28.2 193.1l2.4-.5v.5zM28.2 193.1l2.4 .5v-.5z"/>
<path d="M92.9 199.9l2.5-.5v.5zM92.9 199.9l2.5 .5v-.5z"/>
<path d="M116 199.4l2.5 .5h-2.5zM116 199.9v.5l2.5-.5z"/>
<path d="M211.2 192.5l2.5 .5h-2.5zM211.2 193v.5l2.5-.5z"/>
<path d="M44 205.9h1zM44 205.9h1l-.5 2.5z"/>
<path d="M28.2 228.2l2.4-.5v.5zM28.2 228.2l2.4 .5v-.5z"/>
<path d="M92.9 222.8l2.5-.5v.5zM92.9 222.8l2.5 .5v-.5z"/>
<path d="M116 222.3l2.5 .5h-2.5zM116 222.8v.5l2.5-.5z"/>
<path d="M211.2 227.7l2.5 .5h-2.5zM211.2 228.2v.5l2.5-.5z"/>
</g>
<!-- layer: Dimension (ANSI) -->
<path d="M23 28.5l2.5-.5v1zM23 25.4v6.5M23 28.5h29M65.7 28.5h29l-2.5 .5v-1l2.5 .5M94.7 25.4v6.5M96.3 33.5h11.6M104.7 33.5l-.5 2.5h1l-.5-2.5v47.7M104.7 86v34.8M96.3 133.6h11.6M104.7 124.8v8.8l-.5-2.5h1l-.5 2.5" fill="none" stroke="#000" stroke-width=".31"/>
<g fill="#000" stroke="#000" stroke-width=".31">
<path d="M104.7 33.5l.5 2.5h-1zM104.2 131.1h1l-.5 2.5z"/>
<path d="M23 28.5l2.5-.5v.5zM23 28.5l2.5 .5v-.5z"/>
<path d="M92.2 28l2.5 .5h-2.5zM92.2 28.5v.5l2.5-.5z"/>
</g>
<g font-size="6.3">
<text x="295.9" y="233.1">Euphonium Cart</text>
<text x="299.7" y="255.2">B</text>
<text x="334" y="255.3">Euph Cart</text>
</g>
<g font-size="4.4">
<text x="160.2" y="3.5">PRODUCED BY AN AUTODESK STUDENT VERSION</text>
<text x="428.3" y="84" transform="rotate(90 428.3 84)">PRODUCED BY AN AUTODESK STUDENT VERSION</text>
<text x="3.5" y="195.5" transform="rotate(-90 3.5 195.5)">PRODUCED BY AN AUTODESK STUDENT VERSION</text>
<text x="226.1" y="208.9">Ilan Schindler</text>
<text x="270.5" y="208.2">6/19/2018</text>
<text x="271.7" y="275.9" transform="rotate(180 271.7 275.9)">PRODUCED BY AN AUTODESK STUDENT VERSION</text>
</g>
<g font-size="4.2">
<text x="52.9" y="14.8">4</text>
<text x="160.8" y="14.8">3</text>
<text x="268.8" y="14.8">2</text>
<text x="376.7" y="14.8">1</text>
<text x="98.1" y="23.2">Lengths of the plywood</text>
<text x="98.1" y="28.2">should be a close as possible.</text>
<text x="52.8" y="30.1">28.23''</text>
<text x="153.7" y="64.1">Pipe Lengths</text>
<text x="5.9" y="71.4">B</text>
<text x="174.2" y="70.3">Distance</text>
<text x="423.5" y="71.4">B</text>
<text x="141" y="75.3">Pipe #</text>
<text x="157.3" y="77.8">Length</text>
<text x="159.8" y="72.8">Pipe</text>
<text x="174.2" y="75.3">Between</text>
<text x="175.4" y="80.3">Fittings</text>
<text x="98.6" y="85.2">39.40''</text>
<text x="141.4" y="86.6">Pipe 1</text>
<text x="160.5" y="87">24''</text>
<text x="177.2" y="87">21.5''</text>
<text x="141.4" y="92.4">Pipe 2</text>
<text x="160.5" y="92.8">36''</text>
<text x="177.2" y="92.8">33.5''</text>
<text x="141.4" y="98.2">Pipe 3</text>
<text x="161.6" y="98.6">9''</text>
<text x="178.3" y="98.6">6.5''</text>
<text x="141.4" y="104">Pipe 4</text>
<text x="158.7" y="104.4">10.5''</text>
<text x="180.1" y="104.4">8''</text>
<text x="97.4" y="123.9">Pipe 2</text>
<text x="71.2" y="143.2">Pipe 1</text>
<text x="101.5" y="164.5">Pipe 4</text>
<text x="99.9" y="201">Pipe 3</text>
<text x="5.8" y="211.1">A</text>
<text x="423.4" y="211.1">A</text>
<text x="43.3" y="254.5">Wheels should be flush with corners and equally spaced along the longer edge.</text>
<text x="311.8" y="262.2">1 / 10</text>
<text x="383.7" y="262.8">2</text>
<text x="394.2" y="262.8">2</text>
<text x="52.9" y="267.7">4</text>
<text x="160.8" y="267.7">3</text>
<text x="268.8" y="267.7">2</text>
<text x="376.7" y="267.7">1</text>
</g>
<g font-size="3.5">
<text x="226.1" y="203.5">DRAWN</text>
<text x="226.1" y="213">CHECKED</text>
<text x="295.9" y="219.2">TITLE</text>
<text x="226.1" y="222.6">QA</text>
<text x="226.1" y="232.1">MFG</text>
<text x="226.1" y="241.6">APPROVED</text>
<text x="297.9" y="248">SIZE</text>
<text x="334" y="248">DWG NO</text>
<text x="412.7" y="247.9">REV</text>
<text x="295.9" y="260.7">SCALE</text>
<text x="372.1" y="262.8">SHEET</text>
<text x="388.6" y="262.8">OF</text>
</g>
</svg>
